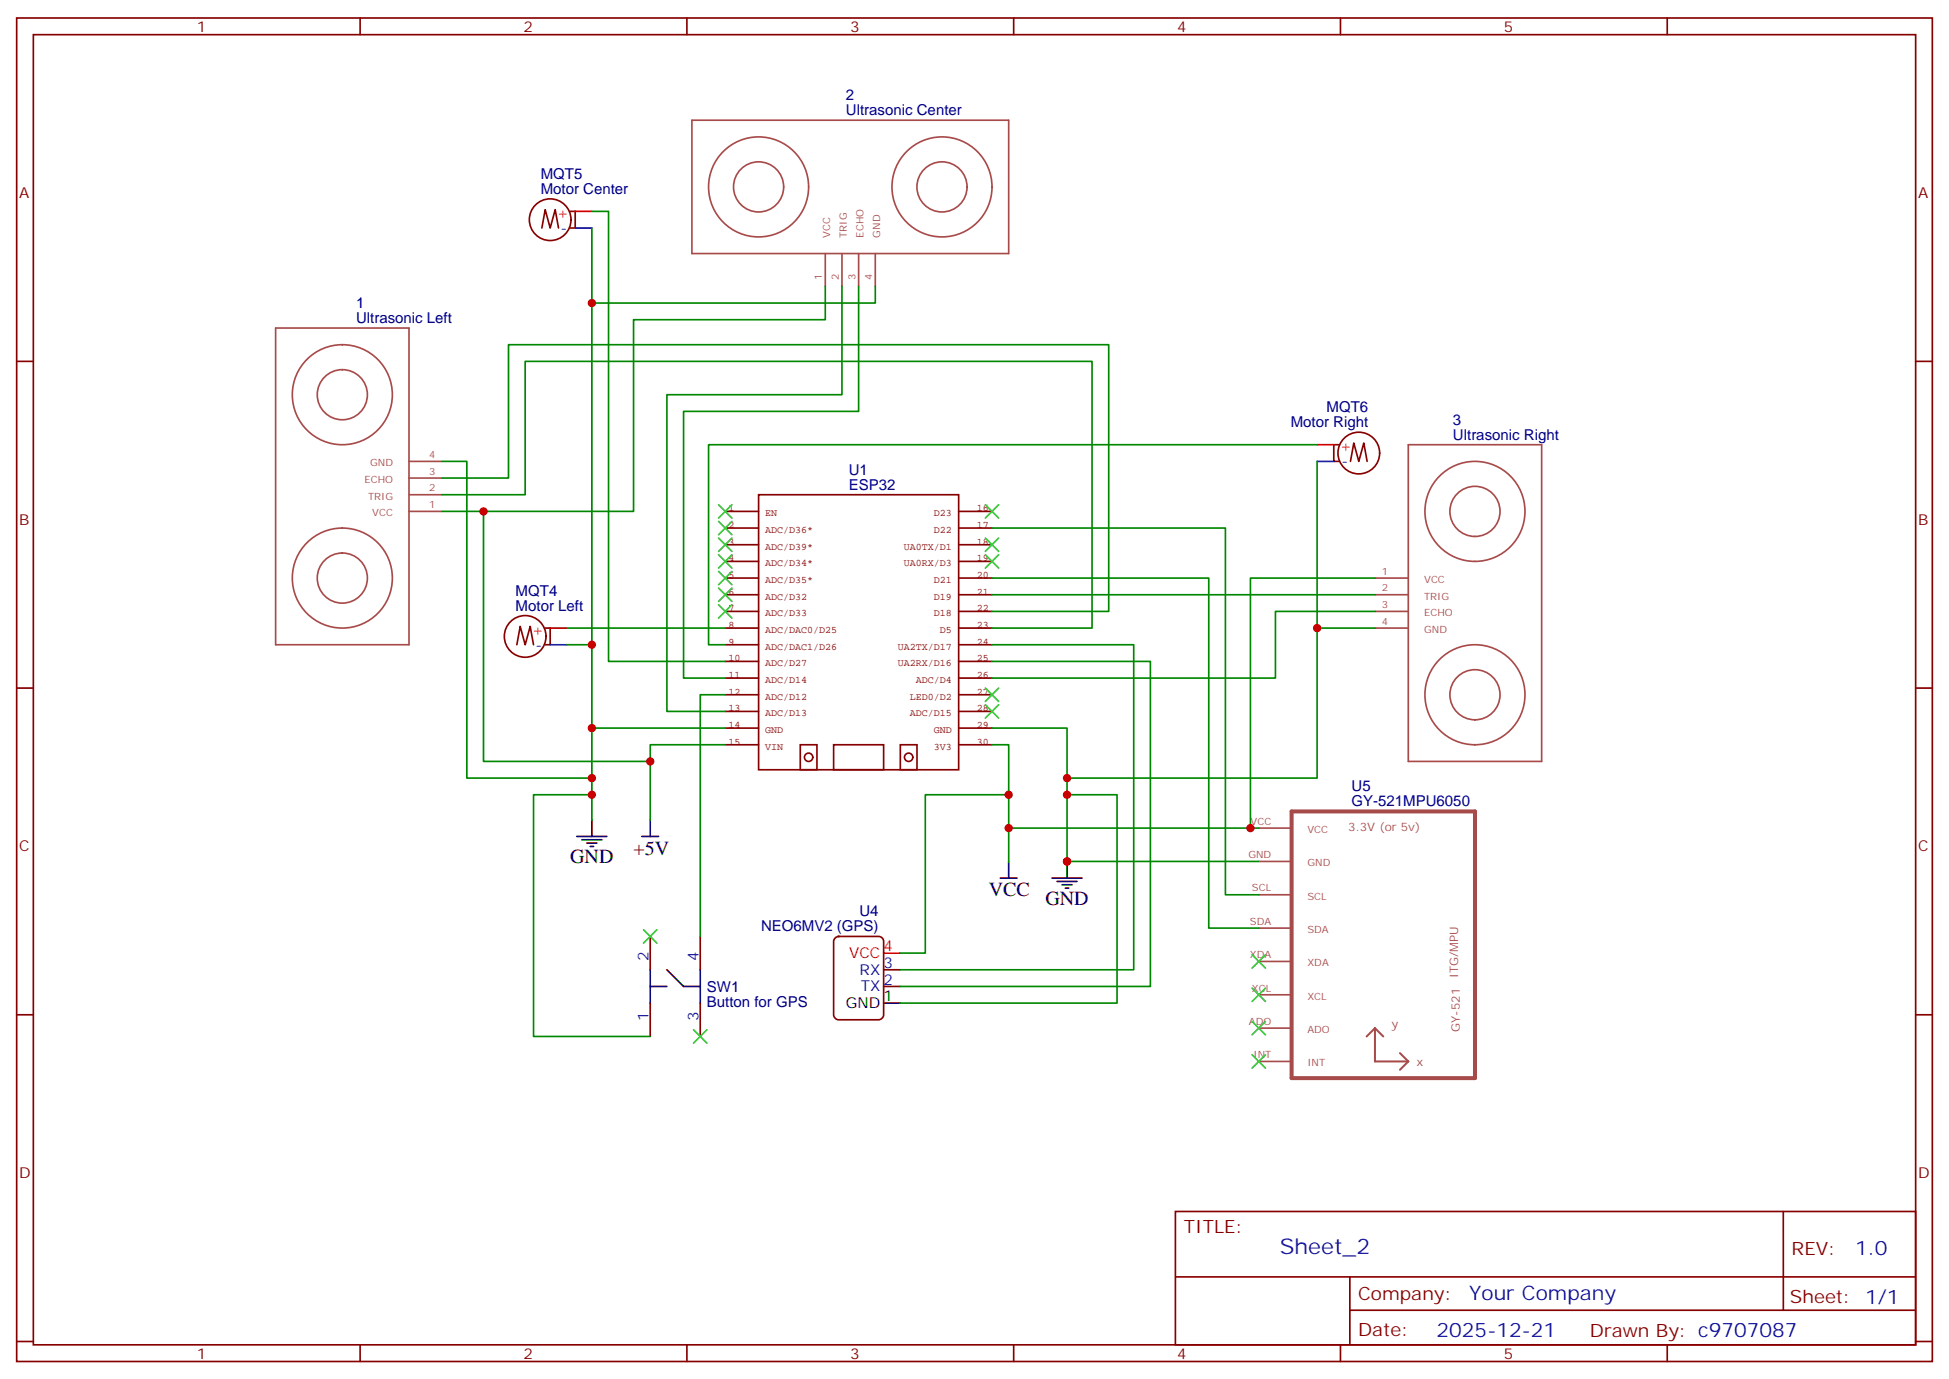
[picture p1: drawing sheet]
<svg xmlns="http://www.w3.org/2000/svg" width="412mm" height="292mm" viewBox="0 0 412 292" stroke-linecap="round" stroke-linejoin="round" font-family="sans-serif">
<g fill="none" stroke="#870000" stroke-width=".35">
<path d="M3.5 3.8h405.4v284.3h-405.4zM7.1 7.3h398.2v277.3h-398.2zM76.2 3.8v3.5M145.3 3.8v3.5M214.5 3.8v3.5M283.6 3.8v3.5M352.8 3.8v3.5M114.7 48.3l.7-3.9 1 3.9 1.1-3.9 .7 3.9M120.6 44.7h1.1v3.6h-1.1M3.5 76.5h3.6M405.3 76.5h3.6M283.3 94.1h-1.1v3.5h1.1"/>
<path d="M285.8 97.6l.7-3.8 1 3.8 1.1-3.8 .7 3.8M109.4 136.5l.7-3.9 1 3.9 1.1-3.9 .7 3.9M115.4 132.9h1v3.6h-1M3.5 145.6h3.6M405.3 145.6h3.6M137.6 198.2v7M148.2 198.2v7M176.6 198.6l.8-.4h8.5a1.06 1.06 0 0 1 1.1 1v15.6a1.13 1.13 0 0 1-1.1 1h-8.5a1.13 1.13 0 0 1-1-1v-15.6zM3.5 214.8h3.6M137.6 212.3v7.1M148.2 212.3v7.1M187 205.2h3.5"/>
<path d="M187 208.8h3.5M405.3 214.8h3.6M248.7 256.4h156.6v28.2h-156.6zM377.3 256.4v20.9M248.7 270.2h156.5M285.6 277.3h119.6M285.6 270.2v14.2M3.5 283.9h3.6M76.2 284.6v3.5M145.3 284.6v3.5M214.5 284.6v3.5M283.6 284.6v3.5"/>
<path d="M352.8 284.6v3.5M405.3 283.9h3.6"/>
<circle cx="116.4" cy="46.5" r="4.4"/>
<circle cx="287.5" cy="95.9" r="4.4"/>
<circle cx="111.1" cy="134.7" r="4.4"/>
</g>
<path d="M121.7 44.7h3.5M278.7 94.1h3.5M116.4 132.9h3.5M187 201.7h3.5" fill="none" stroke="#f00" stroke-width=".35"/>
<path d="M121.7 48.3h3.5M278.7 97.6h3.5M116.4 136.5h3.5" fill="none" stroke="#00f" stroke-width=".35"/>
<g fill="none" stroke="#850000" stroke-width=".35">
<path d="M153.5 108.2h7M153.5 111.8h7M153.5 115.3h7M153.5 118.8h7M160.5 104.7h42.3v58.2h-42.3zM202.8 108.2h7.1M202.8 111.8h7.1M202.8 115.3h7.1M202.8 118.8h7.1M153.5 140h7M153.5 122.3h7M153.5 125.9h7"/>
<path d="M153.5 129.4h7M153.5 132.9h7M153.5 136.5h7M202.8 140h7.1M202.8 122.3h7.1M202.8 125.9h7.1M202.8 129.4h7.1M202.8 132.9h7.1M202.8 136.5h7.1M153.5 143.5h7M153.5 147h7M153.5 150.6h7"/>
<path d="M153.5 154.1h7M153.5 157.6h7M169.3 157.6h3.6v5.3h-3.6zM176.4 157.6h10.6v5.3h-10.6zM190.5 157.6h3.5v5.3h-3.5zM202.8 143.5h7.1M202.8 147h7.1M202.8 150.6h7.1M202.8 154.1h7.1M202.8 157.6h7.1"/>
<circle cx="171.1" cy="160.3" r=".88"/>
<circle cx="192.3" cy="160.3" r=".88"/>
</g>
<g fill="none" stroke="#a64a4a" stroke-width=".35">
<path d="M146.4 25.4h67v28.3h-67zM174.6 53.7v6.9M178.2 53.7v6.9M181.7 53.7v6.9M185.2 53.7v6.9M58.3 69.4h28.2v67.1h-28.2zM86.5 97.6h7M298 94.1h28.2v67h-28.2zM86.5 108.2h7M86.5 104.7h7M86.5 101.2h7M291 122.3h7"/>
<path d="M291 125.9h7M291 129.4h7M291 132.9h7M266.3 175.3h7M266.3 182.3h7M266.3 189.4h7M266.3 196.4h7M266.3 217.6h7M266.3 210.5h7M266.3 203.5h7M266.3 224.6h7"/>
<circle cx="160.5" cy="39.6" r="10.6"/>
<circle cx="160.5" cy="39.6" r="5.3"/>
<circle cx="199.3" cy="39.6" r="10.6"/>
<circle cx="199.3" cy="39.6" r="5.3"/>
<circle cx="72.4" cy="83.5" r="5.3"/>
<circle cx="72.4" cy="83.5" r="10.6"/>
<circle cx="312.1" cy="108.2" r="10.6"/>
<circle cx="312.1" cy="108.2" r="5.3"/>
<circle cx="72.4" cy="122.3" r="5.3"/>
<circle cx="72.4" cy="122.3" r="10.6"/>
<circle cx="312.1" cy="147" r="10.6"/>
<circle cx="312.1" cy="147" r="5.3"/>
</g>
<g fill="none" stroke="#000" stroke-width=".35">
<path d="M122.1 177h6.3M123.1 177.7h4.3M124.2 178.4h2.1M124.9 179.1h.7M125.2 173.5v3.5M135.8 177h3.5M137.6 173.5v3.5M211.7 185.8h3.5M213.4 182.3v3.5M222.6 185.8h6.4M223.7 186.5h4.2M224.7 187.3h2.1"/>
<path d="M225.4 188h.7M225.8 182.3v3.5M137.6 208.8h3.5M137.6 205.2v7.1M141.1 205.2l3.5 3.6h3.6M148.2 205.2v7.1M187 212.3h3.5"/>
</g>
<path d="M273.3 171.7h38.8v56.5h-38.8z" fill="none" stroke="#a64a4a" stroke-width=".85"/>
<path d="M290.9 217.6v7h7.1M290.9 217.6l1.8 1.8M290.9 217.6l-1.7 1.8M296.2 222.9l1.8 1.7M298 224.6l-1.8 1.8" fill="none" stroke="#a64a4a" stroke-width=".42"/>
<g fill="none" stroke="#008700" stroke-width=".35">
<path d="M125.2 44.7h3.6v95.3h24.7M125.2 48.3v88.2M174.6 60.6v7.1h-40.5v40.5h-31.8M178.2 60.6v22.9h-37.1v67.1h12.4M181.7 60.6v26.5h-37.1v56.4h8.9M185.2 60.6v3.5h-60M93.5 97.6h5.3v67.1h26.4M278.7 94.1h-128.8v42.4h3.6M278.7 97.6v35.3M93.5 108.2h8.8v52.9h35.3M93.5 104.7h17.6v-28.2h120v56.4h-21.2M93.5 101.2h14.1v-28.2h127v56.4h-24.7"/>
<path d="M209.9 111.8h49.4v77.6h7M119.9 136.5h5.3v17.6M119.9 132.9h33.6M209.9 136.5h30v68.7h-49.4M209.9 140h33.5v68.8h-52.9M209.9 122.3h45.9v74.1h10.5M209.9 125.9h81.1M291 129.4h-21.1v14.1h-60M291 132.9h-12.3v31.8h-52.9M291 122.3h-26.4v53M153.5 157.6h-15.9v15.9M153.5 154.1h-28.3v19.4"/>
<path d="M153.5 147h-5.3v51.2M209.9 157.6h3.5v24.7M209.9 154.1h15.9v28.2h40.5M125.2 168.2h-12.3v51.2h24.7M213.4 168.2h-17.6v33.5h-5.3M213.4 175.3h52.9M225.8 168.2h10.6v44.1h-45.9"/>
</g>
<g fill="none" stroke="#3c3" stroke-width=".35">
<path d="M152 106.8l2.9 2.8M152 110.3l2.9 2.9M152 113.9l2.9 2.8M152 117.4l2.9 2.8M154.9 106.8l-2.9 2.8M154.9 110.3l-2.9 2.9M154.9 113.9l-2.9 2.8M154.9 117.4l-2.9 2.8M208.5 113.9l2.8 2.8M208.5 117.4l2.8 2.8M208.5 106.8l2.8 2.8M211.3 113.9l-2.8 2.8"/>
<path d="M211.3 117.4l-2.8 2.8M211.3 106.8l-2.8 2.8M152 120.9l2.9 2.9M152 124.5l2.9 2.8M152 128l2.9 2.8M154.9 120.9l-2.9 2.9M154.9 124.5l-2.9 2.8M154.9 128l-2.9 2.8M208.5 149.2l2.8 2.8M208.5 145.6l2.8 2.8M211.3 149.2l-2.8 2.8M211.3 145.6l-2.8 2.8"/>
<path d="M136.2 196.8l2.8 2.8M139 196.8l-2.8 2.8M146.8 217.9l2.8 2.9M149.6 217.9l-2.8 2.9M264.9 202.1l2.9 2.8M264.9 209.1l2.9 2.8M264.9 216.2l2.9 2.8M267.8 202.1l-2.9 2.8M267.8 209.1l-2.9 2.8M267.8 216.2l-2.9 2.8M264.9 223.2l2.9 2.9M267.8 223.2l-2.9 2.9"/>
</g>
<g fill="#c00">
<circle cx="125.2" cy="154.1" r=".88"/>
<circle cx="137.6" cy="161.1" r=".88"/>
<circle cx="125.2" cy="164.7" r=".88"/>
<circle cx="125.2" cy="136.5" r=".88"/>
<circle cx="125.2" cy="64.1" r=".88"/>
<circle cx="125.2" cy="168.2" r=".88"/>
<circle cx="213.4" cy="168.2" r=".88"/>
<circle cx="225.8" cy="168.2" r=".88"/>
<circle cx="213.4" cy="175.3" r=".88"/>
<circle cx="225.8" cy="182.3" r=".88"/>
<circle cx="225.8" cy="164.7" r=".88"/>
<circle cx="278.7" cy="132.9" r=".88"/>
<circle cx="102.3" cy="108.2" r=".88"/>
<circle cx="264.6" cy="175.3" r=".88"/>
</g>
<text font-size="4.6" fill="#00f" x="270.8" y="265.4">Sheet_2</text>
<g font-size="4.2">
<text x="120.6" y="182.7">GND</text>
<text x="134.1" y="180.9">+5V</text>
<text x="209.2" y="189.7">VCC</text>
<text x="221.2" y="191.5">GND</text>
</g>
<g font-size="4.2" fill="#00f">
<text x="392.5" y="265.7">1.0</text>
<text x="310.9" y="275.2">Your Company</text>
<text x="304" y="283">2025-12-21</text>
</g>
<g font-size="3.9" fill="#800">
<text x="250.5" y="261">TITLE:</text>
<text x="379.1" y="265.7">REV:</text>
<text x="287.4" y="275.2">Company:</text>
<text x="378.7" y="275.8">Sheet: 1/1</text>
<text x="287.4" y="282.9">Date:</text>
<text x="336.4" y="282.9">Drawn By: c9707087</text>
</g>
<g font-size="3.2" fill="#800">
<text x="41.6" y="6.8">1</text>
<text x="110.8" y="6.8">2</text>
<text x="179.9" y="6.8">3</text>
<text x="249.1" y="6.8">4</text>
<text x="318.2" y="6.8">5</text>
<text x="4.1" y="41.9">A</text>
<text x="405.9" y="41.9">A</text>
<text x="4.1" y="111.1">B</text>
<text x="405.9" y="111.1">B</text>
<text x="4.1" y="180.2">C</text>
<text x="405.9" y="180.2">C</text>
<text x="4.1" y="249.3">D</text>
<text x="405.9" y="249.3">D</text>
<text x="41.6" y="287.6">1</text>
<text x="110.8" y="287.6">2</text>
<text x="179.9" y="287.6">3</text>
<text x="249.1" y="287.6">4</text>
<text x="318.2" y="287.6">5</text>
</g>
<g font-size="3.2" fill="#000080">
<text x="179" y="21.2">2</text>
<text x="179" y="24.4">Ultrasonic Center</text>
<text x="114.4" y="41">Motor Center</text>
<text x="114.4" y="37.9">MQT5</text>
<text x="75.3" y="65.2">1</text>
<text x="75.3" y="68.4">Ultrasonic Left</text>
<text x="280.7" y="87.2">MQT6</text>
<text x="307.4" y="89.9">3</text>
<text x="273.1" y="90.4">Motor Right</text>
<text x="307.4" y="93.1">Ultrasonic Right</text>
<text x="179.6" y="100.5">U1</text>
<text x="179.6" y="103.6">ESP32</text>
<text x="109.1" y="129.2">Motor Left</text>
<text x="109.1" y="126">MQT4</text>
<text x="286" y="167.5">U5</text>
<text x="286" y="170.7">GY-521MPU6050</text>
<text x="161" y="197">NEO6MV2 (GPS)</text>
<text x="181.8" y="193.8">U4</text>
<text x="149.6" y="209.9">SW1</text>
<text x="149.6" y="213.1">Button for GPS</text>
</g>
<g font-size="3.2" fill="#f00">
<text x="117.8" y="46.1">+</text>
<text x="283.5" y="95.5">+</text>
<text x="112.5" y="134.3">+</text>
<text x="179.7" y="202.8">VCC</text>
<text x="187" y="201.4">4</text>
</g>
<g font-size="3.2" fill="#00f">
<text x="118.6" y="49.3">-</text>
<text x="283.9" y="98.7">-</text>
<text x="113.3" y="137.5">-</text>
<text x="137.2" y="203.5" transform="rotate(-90 137.2 203.5)">2</text>
<text x="147.8" y="203.5" transform="rotate(-90 147.8 203.5)">4</text>
<text x="181.9" y="206.3">RX</text>
<text x="182.1" y="209.8">TX</text>
<text x="187" y="204.9">3</text>
<text x="187" y="208.4">2</text>
<text x="137.2" y="216.1" transform="rotate(-90 137.2 216.1)">1</text>
<text x="147.8" y="216.1" transform="rotate(-90 147.8 216.1)">3</text>
</g>
<g font-size="3.2">
<text x="179" y="213.4">GND</text>
<text x="187" y="211.9">1</text>
</g>
<g font-size="2.5" fill="#a54b4b">
<text x="285.3" y="176">3.3V (or 5v)</text>
<text x="308.6" y="207" transform="rotate(-90 308.6 207)">ITG/MPU</text>
<text x="294.5" y="217.6">y</text>
<text x="308.9" y="218.4" transform="rotate(-90 308.9 218.4)">GY-521</text>
<text x="299.7" y="225.7">x</text>
</g>
<g font-size="2.1" fill="#a54b4b">
<text x="175.7" y="50.3" transform="rotate(-90 175.7 50.3)">VCC</text>
<text x="179.2" y="50.3" transform="rotate(-90 179.2 50.3)">TRIG</text>
<text x="182.7" y="50.3" transform="rotate(-90 182.7 50.3)">ECHO</text>
<text x="186.2" y="50.3" transform="rotate(-90 186.2 50.3)">GND</text>
<text x="173.9" y="59.3" transform="rotate(-90 173.9 59.3)">1</text>
<text x="177.5" y="59.3" transform="rotate(-90 177.5 59.3)">2</text>
<text x="181" y="59.3" transform="rotate(-90 181 59.3)">3</text>
<text x="184.5" y="59.3" transform="rotate(-90 184.5 59.3)">4</text>
<text x="78.3" y="98.7">GND</text>
<text x="90.8" y="100.5">3</text>
<text x="90.8" y="97">4</text>
<text x="77.1" y="102.2">ECHO</text>
<text x="77.9" y="105.7">TRIG</text>
<text x="90.8" y="107.5">1</text>
<text x="90.8" y="104">2</text>
<text x="78.8" y="109.3">VCC</text>
<text x="292.4" y="121.6">1</text>
<text x="292.4" y="125.2">2</text>
<text x="301.3" y="123.4">VCC</text>
<text x="292.4" y="128.7">3</text>
<text x="301.3" y="126.9">TRIG</text>
<text x="301.3" y="130.4">ECHO</text>
<text x="292.4" y="132.2">4</text>
<text x="301.3" y="134">GND</text>
<text x="264.6" y="174.6">VCC</text>
<text x="276.7" y="176.3">VCC</text>
<text x="264.2" y="181.6">GND</text>
<text x="276.7" y="183.4">GND</text>
<text x="264.9" y="188.7">SCL</text>
<text x="276.7" y="190.4">SCL</text>
<text x="264.5" y="195.7">SDA</text>
<text x="276.7" y="197.5">SDA</text>
<text x="264.5" y="202.8">XDA</text>
<text x="264.9" y="209.8">XCL</text>
<text x="276.7" y="204.5">XDA</text>
<text x="276.7" y="211.6">XCL</text>
<text x="264.3" y="216.9">ADO</text>
<text x="276.7" y="218.6">ADO</text>
<text x="265.2" y="224">INT</text>
<text x="276.7" y="225.7">INT</text>
</g>
<g font-size="2.1" fill="#840000">
<text x="154.2" y="108.2">1</text>
<text x="154.2" y="111.7">2</text>
<text x="161.9" y="109.3">EN</text>
<text x="161.9" y="112.8">ADC/D36*</text>
<text x="197.6" y="109.3">D23</text>
<text x="197.6" y="112.8">D22</text>
<text x="206.7" y="108.2">16</text>
<text x="206.7" y="111.7">17</text>
<text x="154.2" y="115.3">3</text>
<text x="154.2" y="118.8">4</text>
<text x="161.9" y="116.3">ADC/D39*</text>
<text x="161.9" y="119.9">ADC/D34*</text>
<text x="191.3" y="116.3">UA0TX/D1</text>
<text x="191.3" y="119.9">UA0RX/D3</text>
<text x="206.7" y="115.3">18</text>
<text x="206.7" y="118.8">19</text>
<text x="154.2" y="122.3">5</text>
<text x="154.2" y="125.8">6</text>
<text x="161.9" y="123.4">ADC/D35*</text>
<text x="197.6" y="123.4">D21</text>
<text x="206.7" y="122.3">20</text>
<text x="206.7" y="125.8">21</text>
<text x="154.2" y="129.4">7</text>
<text x="161.9" y="126.9">ADC/D32</text>
<text x="161.9" y="130.5">ADC/D33</text>
<text x="197.6" y="126.9">D19</text>
<text x="197.6" y="130.5">D18</text>
<text x="206.7" y="129.4">22</text>
<text x="154.2" y="132.9">8</text>
<text x="154.2" y="136.4">9</text>
<text x="161.9" y="134">ADC/DAC0/D25</text>
<text x="161.9" y="137.5">ADC/DAC1/D26</text>
<text x="190" y="137.5">UA2TX/D17</text>
<text x="198.9" y="134">D5</text>
<text x="206.7" y="132.9">23</text>
<text x="206.7" y="136.4">24</text>
<text x="154.2" y="139.9">10</text>
<text x="154.2" y="143.5">11</text>
<text x="161.9" y="141">ADC/D27</text>
<text x="190" y="141">UA2RX/D16</text>
<text x="206.7" y="139.9">25</text>
<text x="206.7" y="143.5">26</text>
<text x="154.2" y="147">12</text>
<text x="161.9" y="144.6">ADC/D14</text>
<text x="161.9" y="148.1">ADC/D12</text>
<text x="192.5" y="148.1">LED0/D2</text>
<text x="193.8" y="144.6">ADC/D4</text>
<text x="206.7" y="147">27</text>
<text x="154.2" y="150.5">13</text>
<text x="154.2" y="154.1">14</text>
<text x="161.9" y="151.6">ADC/D13</text>
<text x="161.9" y="155.2">GND</text>
<text x="192.5" y="151.6">ADC/D15</text>
<text x="197.6" y="155.2">GND</text>
<text x="206.7" y="150.5">28</text>
<text x="206.7" y="154.1">29</text>
<text x="154.2" y="157.6">15</text>
<text x="161.9" y="158.7">VIN</text>
<text x="197.6" y="158.7">3V3</text>
<text x="206.7" y="157.6">30</text>
</g>
</svg>
